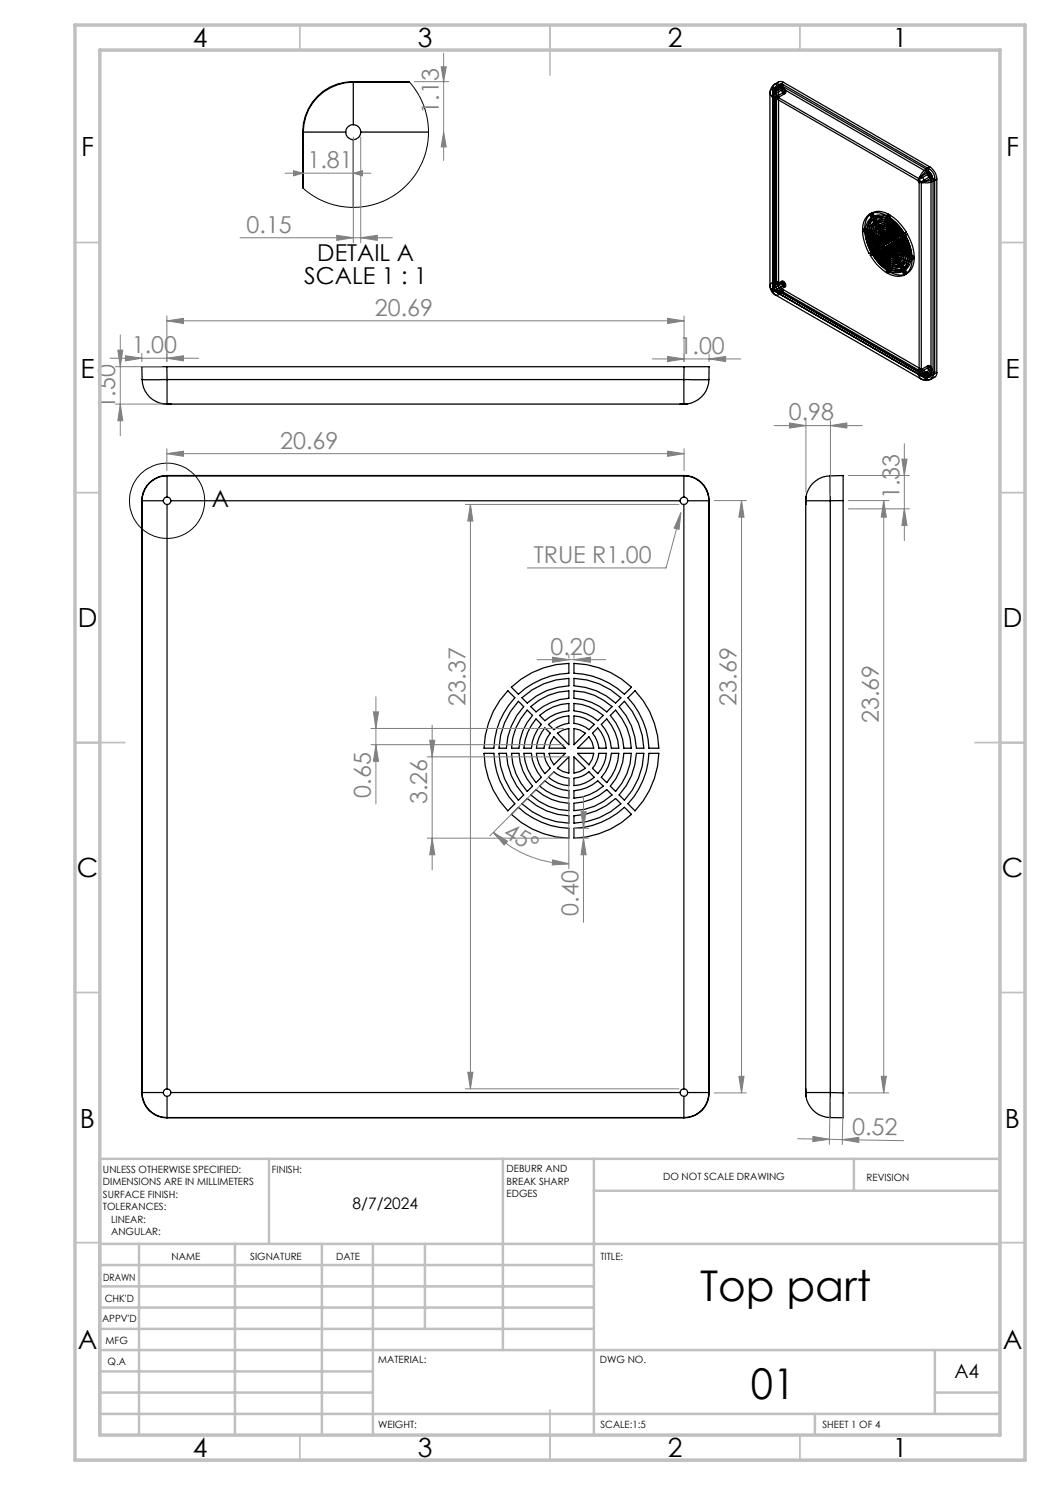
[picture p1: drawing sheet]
<svg xmlns="http://www.w3.org/2000/svg" width="210mm" height="297mm" viewBox="0 0 210 297" stroke-linecap="round" stroke-linejoin="round" font-family="sans-serif">
<g fill="none" stroke="#000" stroke-width=".25">
<path d="M70.6 16.3a10 10 0 0 0-10 10M70.6 16.3l.1 .1M70.6 16.3h11.2M70.7 16.4v8.5M70.7 16.4a10 10 0 0 0-10.1 10M70.7 16.4h11.2M154.4 19.2l.2 .4 .2-.1M154.6 17.7a.84 .84 0 0 0-.2 1.5M154.6 17.7v38.7M154.6 19.1l.2 .4M154.6 19.1h-.2v.1M154.7 18.8a.66 .66 0 0 0 .6 .9l.2-.3"/>
<path d="M154.8 19.5l28.8 16.6M155 18a.66 .66 0 0 0-.3 .8M155 18v39.3M155.1 18.5a.28 .28 0 0 0-.3 0 .28 .28 0 0 0-.1 .3M155.1 18.5l.4 .9M155.3 17.3l-.7 .4M155.3 17.3v38.7M155.5 19.4l28.3 16.3M155.7 16.4l-.8 .5a2.1 2.1 0 0 0-.9 1.7v38.6a2.07 2.07 0 0 0 1 1.7l29.3 16.9a1.91 1.91 0 0 0 1.9 0l.7-.4M155.7 17.5v38.7M155.7 17.5l-.7 .5M156 16.9a3.2 3.2 0 0 0-1.4 2.2"/>
<path d="M156 16.9a.86 .86 0 0 0-1-.1 .86 .86 0 0 0-.4 .9M156 16.9l29.2 16.9M156 17.4l-.5 .5-.4 .6M156 17.4a.6 .6 0 0 0-.7-.1 .6 .6 0 0 0-.3 .7M156 17.4l29.2 16.9M156.4 17.6a.69 .69 0 0 1 .6 .4 .69 .69 0 0 1 0 .7 .83 .83 0 0 1-.6-1.1zM156.4 17.6l-1.6 .9M156.6 17.9a.3 .3 0 0 1 .3 .2 .3 .3 0 0 1-.1 .3l-.2-.2zM156.6 17.9l-2.2 1.2M156.7 16.5l-1.4 .9a1.34 1.34 0 0 0-.7 1.2v39.2M156.7 16.5a.87 .87 0 0 0-1-.1 .87 .87 0 0 0-.4 .9M156.7 17a.6 .6 0 0 0-.7-.1 .6 .6 0 0 0-.3 .6"/>
<path d="M156.7 17l29.2 16.9M156.7 16.5l29.2 16.9M156.7 17l-.7 .4M156.8 18.4l-2.1 1.2M157 18.7l-1.7 1M60.6 26.3v.1M60.6 26.3v11.3M60.6 26.4h8.5M60.6 26.4v11.3M69.1 26.4a1.48 1.48 0 0 0 1.6 1.5M70.7 24.9a1.46 1.46 0 0 1 1.4 1.5M70.7 24.9a1.51 1.51 0 0 0-1.6 1.5"/>
<path d="M70.7 27.9v13.6M72.1 26.4a1.51 1.51 0 0 1-1.4 1.5M72.1 26.4h13.6M183.6 36.1l.2 .4M183.8 35.7l.1 .4 .4 .4M183.8 36l-.2 .1M183.8 36l.2 .4M183.8 36.5v38.1M184 36.4l-.2 .1M184.3 36.5v37.6M184.4 35.4l.3 .4 .1 .4M184.4 35.4l-.5 .1-.1 .2"/>
<path d="M184.8 36.2l-.2 .3h-.3M185.2 33.8a3.2 3.2 0 0 1 1.4 2.5M185.2 33.8a3.3 3.3 0 0 0-1.4 2.2M185.2 34.3l-.4 .3-.4 .8M185.2 34.3a2.14 2.14 0 0 1 1 1.7M185.6 34.5a.67 .67 0 0 1 .7 .3 .67 .67 0 0 1-.1 .8 .8 .8 0 0 1-.6-1.1zM185.6 34.5l-1.6 .9M185.7 34.8a.25 .25 0 0 1 .4 .1 .25 .25 0 0 1-.2 .4zM185.8 34.7l-2.1 1.3M185.9 33.4a2.97 2.97 0 0 1 1.5 2.4M185.9 33.9a2.14 2.14 0 0 1 1 1.7M185.9 33.4l-.7 .4"/>
<path d="M185.9 33.9l-.7 .4M186.1 35.3l-2.1 1.2M186.2 36l-.6 .2h-.8M186.2 36v38.7M186.3 35.6l-1.7 .9M186.6 36.3a3.1 3.1 0 0 1-2.6 .1M186.6 36.3v38.6M186.9 35.6v38.7M186.9 35.6l-.7 .4M187.4 35.8v38.7M187.4 35.8l-.8 .5M154.4 57.9l.2 .3"/>
<path d="M154.6 56.4a.84 .84 0 0 0-.2 1.5M154.6 56.4a3.1 3.1 0 0 0 1.4 2.4M154.6 57.2a1.62 1.62 0 0 0 .7 1.2l29.2 16.9a1.31 1.31 0 0 0 1.4 0l.8-.4M154.6 57.8l-.2 .1M154.6 57.8l.2 .3M154.6 58.2a.78 .78 0 0 0 .5 .8 .78 .78 0 0 0 .9-.2M154.7 57.4v.4l.4 .4M154.8 58.1l-.2 .1M154.8 58.1l30.4 17.6M155 56.7a.6 .6 0 0 0-.3 .7M155 56.7a2.02 2.02 0 0 0 1 1.6M155 57.3l-.3-.1v.2"/>
<path d="M155 57.3l.4 .4 .1 .3M155.1 58.2a.58 .58 0 0 0 .9 .1M155.3 56a2.97 2.97 0 0 0 1.4 2.5M155.3 56l-.7 .4M155.5 58l-.1 .3-.3-.1M155.5 58l29.7 17.2M155.7 56.2a2.14 2.14 0 0 0 1 1.8M155.7 56.2l-.7 .5M156.4 56.3a.69 .69 0 0 1 .6 .3 .69 .69 0 0 1 0 .8 .83 .83 0 0 1-.6-1.1zM156.4 56.2l-1.7 1M156.6 56.5a.3 .3 0 0 1 .3 .2 .3 .3 0 0 1-.1 .4l-.2-.2zM156.6 56.5l-2.2 1.2"/>
<path d="M156.7 58l29.2 16.8M156.7 58l-.7 .3M156.7 58.5l29.2 16.8M156.7 58.5l-.7 .3M156.8 57l-2.1 1.3M157 57.4l-1.6 .9M172.5 46.2a9.9 9.9 0 0 0 1.3 4.5l.5-.2M172.5 46.2l.6 .3M172.5 45.9l.6 .3M172.9 46a10.2 10.2 0 0 0 1.4 4.5M172.9 45.6a3.6 3.6 0 0 1 1.4-3l.4 .8a2.91 2.91 0 0 0-1.2 2.6M172.9 46l.6 .3a8.4 8.4 0 0 0 1.2 4"/>
<path d="M172.9 45.6l-.4 .3M172.9 46l-.4 .2M172.9 45.6l.6 .4M173.1 46.5l.3 2 .9 2M173.4 46.7a8.8 8.8 0 0 0 1 3.7l.4-.2a7.5 7.5 0 0 1-1-3.2M173.4 46.7l.4 .3M173.5 46l-.4 .2M173.8 46.5l.4 .2a7.5 7.5 0 0 0 1 3.3M173.8 46.5l.4 2.1 .7 1.6 .3-.2M173.8 46.1l.4 .3M173.8 46.1l-.7 .4M173.8 46.5l-.4 .2"/>
<path d="M173.8 42.9a3.4 3.4 0 0 0-1.3 3M173.8 42.9l.5 .7M174.1 51.1l.4-.3a9.7 9.7 0 0 0 3.2 3.5M174.1 51.1a9.7 9.7 0 0 0 3.2 3.4M174.1 47.1a6.3 6.3 0 0 0 .9 3l.4-.2M174.1 47.1l.4 .2M174.2 46.4l-.4 .2M174.3 43.6a3.2 3.2 0 0 0-1.2 2.6M174.4 43.9a3.1 3.1 0 0 0-1 2.5l.4 .2M174.4 43.9l.4 .5M174.5 42.5a3.3 3.3 0 0 1 3.2 .4M174.5 46.8a8 8 0 0 0 .9 3.1"/>
<path d="M174.5 46.5a2.48 2.48 0 0 1 .9-1.9l.3 .5a2.23 2.23 0 0 0-.8 1.7M174.5 46.8l.4 .3 .3 1.3 .5 1.3-.3 .2M174.5 47.3l.2 1.3 .6 1.3 .6-.3M174.5 42.5l-.7 .4M174.5 42.5l.4 .7M174.5 46.5l.4 .3M174.5 46.5l-.7 .5M174.5 46.8l-.4 .3M174.7 50.7a9 9 0 0 0 2.6 2.8M174.7 43.8a2.74 2.74 0 0 1 2.6 .3M174.7 43.8l.3 .5a2.5 2.5 0 0 1 2.3 .3M174.8 44.4a2.55 2.55 0 0 0-1 2.2"/>
<path d="M174.8 47.5l.4 1.7 .3 .6 .3-.2M174.8 47.5l.4 .3M174.9 50.6l.5 .8a8.2 8.2 0 0 0 2.3 2.2M174.9 43.2a3.2 3.2 0 0 1 2.8 .3M174.9 43.7l.3 .5a2.69 2.69 0 0 0-1 2.2M174.9 43.7a2.68 2.68 0 0 0-1.1 2.4M174.9 50.6l-.5 .3 .9 1.2 1 1 1 .8M174.9 50.6l-.8 .5M174.9 43.2l-.6 .4M174.9 43.7l-.5 .2M174.9 46.8l-.4 .2M175 50.6a7.4 7.4 0 0 0 2.3 2.5"/>
<path d="M175 44.8a2.23 2.23 0 0 0-.9 2l.4 .2M175 50.6l-.3 .1M175 44.8l.3 .5M175.1 50.5l.9 1.3 1.7 1.5M175.1 43.6a2.76 2.76 0 0 1 2.6 .2M175.1 43.6l.3 .5M175.1 43.6l-.4 .2M175.1 50.5l-.4 .2M175.2 50.4a7.3 7.3 0 0 0 2.1 2.3M175.2 47.3l.2 1.1 .5 1.2M175.2 47a1.88 1.88 0 0 1 .7-1.6l.3 .5-.3 .3-.3 1M175.2 47.3l.4 .2 .6 1.9-.4 .2"/>
<path d="M175.2 47.8l.6 1.8M175.2 50l-.9 .5M175.2 47.3l-.4 .2M175.2 47l-.7 .3M175.2 47l.4 .2M175.3 45.3a2.23 2.23 0 0 0-.8 1.7M175.4 44.1a2.49 2.49 0 0 1 2.3 .2M175.4 50.3a8.4 8.4 0 0 0 2.3 2.5M175.4 50.3l-.4 .3M175.4 50.3l-.3 .2M175.4 44.1l-.6 .3M175.5 45.7a1.88 1.88 0 0 0-.7 1.5l.4 .2"/>
<path d="M175.5 50.3l.4-.3 .8 1.1 1 .9v.5M175.5 47.9l.5 1.6 .4-.2M175.5 50.3l.8 1.1 1 .8M175.5 50.3l-.3 .1M175.5 47.9l.4 .3M175.5 45.7l.3 .5M175.6 50.2a7.3 7.3 0 0 0 2.1 2.3M175.6 44.4a2.25 2.25 0 0 1 2.1 .3M175.6 44.4l-.6 .4M175.6 50.2l-.4 .2M175.6 44.4l.3 .6M175.6 47.2l-.4 .2"/>
<path d="M175.8 46.2l-.4 .5-.2 .7M175.9 47.7l.5 1.6M175.9 45a2.01 2.01 0 0 1 1.8 .2M175.9 48.2l.3 1.2M175.9 47.7l-.4 .2M175.9 47.3l-.7 .5M175.9 47.3l.4 .3M175.9 45l-.6 .3M175.9 47.7l.4 .2M176 50l1.1-.6 .6 .6M176 50l1.3 1.4M176 46.5l-.4 .5-.1 .6 .4 .2"/>
<path d="M176 50l-.4 .2M176 46.5l.2 .6M176.1 49.9l.7 1 .9 .8M176.1 45.3a1.94 1.94 0 0 1 1.6 .2M176.1 49.9l.3-.2 1.3 1.5v.5M176.1 49.9l-.5 .3 .8 1 .9 .7M176.1 45.3l-.6 .4M176.1 45.3l.3 .5M176.2 48.3l.3 .9M176.2 48.3l.9 .6 .9-.6M176.2 48l.9 .5M176.2 47.1l-.3 .7"/>
<path d="M176.2 49.4l-.3 .2M176.3 47.9l.4 1.2M176.3 47.9l-.4 .3M176.3 47.6l-.4 .2M176.4 45.8l.4-.1 .9 .3M176.4 45.8l-.6 .4M176.5 47.4l-.3 .6M176.5 47l.3-.1 .5 .1M176.5 47.4l.6 1.1M176.6 49.6l.3-.1 .8 .9v.5zM176.6 46.2l.7-.1 .4 .2v.5M176.6 46.2l-.6 .3"/>
<path d="M176.6 46.2l.3 .5M176.6 48.1l.3 .9-.4 .2M176.6 47.8l-.4 .2M176.6 48.1l-.4 .2M176.6 48.1l1 .5-1.1 .6M176.7 47.3h.6M176.7 47.3l.6 1.1v-1.1M176.7 46.8l-.3-.5-.3 .3-.2 .7M176.7 46.8l-.4 .8M176.7 49.1l-.5 .3M176.7 46.8l-.5 .3M176.7 49.1l-.3 .2"/>
<path d="M176.9 47.2l-.3 .6M176.9 46.7l.8 .1M176.9 46.7l-.4 .3M176.9 47.2l-.4 .2M176.9 47.2l.7 1.1-1-.5M177.1 47.1h.6v1.1M177.1 47.1l-.4 .2M177.1 47.1l.6 1.1M177.3 43.1a3.6 3.6 0 0 0-3.2-.3l.3 .7a3.2 3.2 0 0 1 2.9 .2M177.3 45.7a1.94 1.94 0 0 0-1.7-.2l.4 .6 .6-.1 .7 .2M177.3 46.5l-.6-.1h-.5l.3 .6M177.3 50.6l-.8-.9-.3 .2 1.1 1.2"/>
<path d="M177.3 44.9a2.25 2.25 0 0 0-2.1-.2l.3 .5a2.01 2.01 0 0 1 1.8 .2M177.3 43.1v.6M177.3 44.1v.5M177.3 44.9v.5M177.3 45.7v.5M177.3 46.5v.5M177.3 50.6v.5M177.3 51.4v.5M177.3 52.2v.5M177.3 53.1v.4M177.3 53.9v.6M177.6 43.2a10.9 10.9 0 0 1 3.3 3.5 8.7 8.7 0 0 0-2.9-3"/>
<path d="M177.6 44.2a8.6 8.6 0 0 1 2.7 2.9M177.6 44.7a7.6 7.6 0 0 1 2.4 2.5M177.6 54a3.2 3.2 0 0 0 2.8 .3M177.6 54.7a3.8 3.8 0 0 0 3.3 .3M177.6 43.9l1.5 1.3 1.3 1.8M177.6 53.7a2.93 2.93 0 0 0 2.7 .3M177.6 53.2a2.69 2.69 0 0 0 2.4 .2M177.6 45.9l.9 .7 .7 1-.3 .2-.9-.8M177.6 45.9v.5l.7 .6 .7 .8M177.6 51.6v.5a1.96 1.96 0 0 0 1.6 .1M177.6 51.6a1.48 1.48 0 0 0 1.4 .1M177.6 47.5l.7 .7"/>
<path d="M177.6 49.4v1l.7 .1M177.6 50.8v.5l.6 .1h.6M177.6 50.8l.9 .1M177.6 46.7l1.2 1.2-.3 .2-.9-.9zM177.6 52.9a2.48 2.48 0 0 0 2.2 .2M177.6 52.4a2.09 2.09 0 0 0 1.9 .2M177.6 45a7.9 7.9 0 0 1 2.2 2.3l-.3 .2a5.8 5.8 0 0 0-1.9-2M177.6 43.2v.7M177.6 44.2v.5M177.6 45v.5M177.6 47.5v1.1l.7-.4M177.6 52.4v.5"/>
<path d="M177.6 53.2v.5M177.6 54v.7M177.6 49.4l.7 1.1M177.7 49l-1 .6 .6 .7M177.7 42.9l-.4 .2M177.7 54.3l-.4 .2M177.7 49l-.4 .2v1.1M177.7 42.9v.6M177.7 43.8v.5M177.7 44.7v.5M177.7 45.5v.5M177.7 49v1"/>
<path d="M177.7 52.8v.5M177.7 53.6v.7M177.7 48.2l-.6 .3M177.7 50l-.4 .3M177.7 46.8l-.4 .2M177.7 45.5l-.4 .2M177.7 46l-.4 .2M177.7 53.6l-.4 .3M177.7 50.9l-.4 .2M177.7 51.7l-.4 .2M177.7 43.8l-.4 .3M177.7 45.2l-.4 .2"/>
<path d="M177.7 44.3l-.4 .3M177.7 52.5l-.4 .2M177.7 52.8l-.4 .3M177.7 44.7l-.4 .2M177.7 43.5l-.4 .2M177.7 53.3l-.4 .2M177.8 48.9l1.1-.6 .2 .9M177.8 49.2l.7 1.2 .2-.6M177.8 48.9l.4-.2 .9 .5M177.8 48.9l.9 .6M177.8 49.2l.9 .6M178 43a9.4 9.4 0 0 1 3.3 3.5l-1 .6"/>
<path d="M178 53a2.69 2.69 0 0 0 2.4 .2l.3 .5a2.94 2.94 0 0 1-2.7-.2M178 49.1l.7 1.2-.7-.1M178 53.8a3.3 3.3 0 0 0 2.9 .3l.4 .7a3.5 3.5 0 0 1-3.3-.4M178 47.3l.7 .7-.7 .3M178 46.5l1.2 1.2M178 50.5l.9 .1 .3 .5-.8 .1-.4-.2M178 51.3l.5 .2h.9l.3 .5a1.96 1.96 0 0 1-1.7-.2M178 44.5a7.6 7.6 0 0 1 2.4 2.5M178 45.6l.9 .8 .8 1-.3 .2-.9-1.1-.5-.4M178 44.8a7.2 7.2 0 0 1 2.2 2.3M178 44l1.2 .9 1 1.2 .5 .7-.3 .2M178 45.3a5.8 5.8 0 0 1 1.9 2l.4-.2"/>
<path d="M178 52.2a2.09 2.09 0 0 0 1.9 .1M178 43l-.4 .2M178 43v.7M178 44v.5M178 44.8v.5M178 45.6v.5M178 46.5v.5M178 47.3v1M178 49.1v1.1M178 50.5v.5M178 51.3v.5M178 52.2v.5"/>
<path d="M178 53v.5M178 53.8v.6M178 49.1l-.4 .3M178 50.5l-.4 .3M178 54.4l-.4 .3M178 47l-.7 .3M178 50.2l-.7 .4M178 47.3l-.4 .2M178 51.8l-.7 .4M178 51.3l-.4 .3M178 51l-.7 .4M178 46.5l-.4 .2"/>
<path d="M178 46.1l-.7 .4M178 53l-.4 .2M178 52.2l-.4 .2M178 45.6l-.4 .3M178 45.3l-.4 .2M178 52.7l-.4 .2M178 44.5l-.4 .2M178 44.8l-.4 .2M178 53.8l-.4 .2M178 43.7l-.4 .2M178 53.5l-.4 .2M178 44l-.4 .2"/>
<path d="M178.2 49l-.4 .2M178.2 49l.7 1.1M178.2 49l.9 .6M178.5 50.9l.3 .5M178.9 50.1l-.6 .4M179 51.7l.2 .5M179 49.6l-.4-1.2 .4-.1 .4 1.6M179 49.9l-.4 .8 .4 .6 .3-.5 .1-.6M179 49.9l.4 .3M179 49.6l.4 .3M179.1 50.5l-.6 .4M179.1 50.5l.3 .5"/>
<path d="M179.1 49.6l-.2 .5M179.1 48.2l.5 .9 .1 .9M179.1 49.2l-.4 .3M179.1 49.6l-.4 .2M179.4 48l.4 1.6M179.4 51l-.6 .4M179.4 49.7l-.3 .8M179.4 49.4l-.3-1.2 .4-.2 .5 1.1 .1 1.2M179.4 49.4l.4 .2M179.4 49.4l-.4 .2M179.4 49.7l-.4 .2M179.4 49.7l.4 .2"/>
<path d="M179.5 52.6l.3 .5M179.6 51.4l-.6 .3M179.6 51.4l.3 .5M179.7 47.9l.5 1.3 .2 1.2M179.7 50.4a1.37 1.37 0 0 1-.6 1.2l.4 .5a1.85 1.85 0 0 0 .6-1.5M179.7 50.4l.4 .2M179.7 50l.4 .3M179.8 49.9l-.2 .9-.2 .2M179.8 49.9l-.4 .3M179.8 49.6l-.4 .3M179.9 47.7l.5 1.2 .2 1.1M179.9 52.3l.3 .6a2.63 2.63 0 0 1-2.2-.2"/>
<path d="M179.9 47.7l-.3 .2 .3 .6 .2 1.3M179.9 47.7l-1.4 .8 .2 1M179.9 51.9l-.7 .3M179.9 52.3l-.4 .3M180 47.7l.4-.3a7.6 7.6 0 0 1 .9 3M180 47.7a6.8 6.8 0 0 1 .8 3M180 53.4l.3 .6M180 47.7l-.3 .2M180.1 47.6l.5 1.3 .2 1.3M180.1 52.2l-.4 .3M180.1 47.6l-.4 .3M180.1 52.2l.3 .5"/>
<path d="M180.1 50.1l-.2 .9-.3 .4M180.1 49.8l-.4 .2M180.1 50.1l-.4 .3M180.1 50.1l.5 .3M180.1 49.8l.5 .2M180.4 52.7l-.6 .4M180.4 47l-2.1 1.2M180.4 50.8a2.06 2.06 0 0 1-.7 1.7M180.4 50.8l.4 .2M180.4 50.4l.4 .3M180.4 47.4a8.2 8.2 0 0 1 1.2 3.7M180.4 54.3l.5 .7"/>
<path d="M180.4 47.4l-.3 .2M180.6 50.4a1.85 1.85 0 0 1-.7 1.5M180.6 50l-.5 .3M180.6 50.4l-.5 .2M180.6 47.3a7.5 7.5 0 0 1 1 3.3M180.6 47.3l.3-.1 .4 .7 .5 1.5 .2 1.5M180.6 47.3l-.4 .3a7.5 7.5 0 0 1 1 3.3M180.6 53.1l.3 .5M180.6 53.1l-.6 .3M180.8 50.5a2.21 2.21 0 0 1-.7 1.7M180.8 51a2.33 2.33 0 0 1-.8 2l-.3-.5M180.8 50.2l-.4 .2"/>
<path d="M180.8 50.5l-.4 .3M180.8 50.5l.5 .3M180.8 50.2l.5 .2M180.9 53.6l-.6 .4M181 47.1a10 10 0 0 1 1.4 4.5M181.1 47l.9 2.5 .3 1.5M181.1 54l.4 .6M181.1 54l-.7 .3M181.2 51.2a2.55 2.55 0 0 1-1 2.1l.2 .6a2.83 2.83 0 0 0 1.2-2.5M181.2 51.2l.4 .2M181.2 50.9l.4 .2M181.3 50.8a2.48 2.48 0 0 1-.9 1.9"/>
<path d="M181.3 50.8l-.5 .2M181.3 50.4l-.5 .3M181.5 46.8a10 10 0 0 1 1.3 4.6M181.5 46.8l-.8 .5 .8 2 .4 2 .5 .3M181.5 54.6l-.6 .4M181.5 46.8l-1.1 .6M181.6 50.9a2.55 2.55 0 0 1-1 2.2M181.6 50.9l.4 .3a3 3 0 0 1-1.1 2.4M181.6 50.6l.4 .3M181.6 50.6l-.4 .3M181.6 50.9l-.4 .3M181.9 51.6l-.2 1.1a2.52 2.52 0 0 1-1 1.5l.3 .7a3.3 3.3 0 0 0 1.4-3"/>
<path d="M181.9 51.6l.5 .3M182 50.9l-.4 .2M182.3 51.4a3.3 3.3 0 0 1-1.2 2.6M182.3 51.4l.5 .3M182.3 51l.5 .4M182.3 51l-.7 .4M182.3 51.4l-.4 .2M182.8 51.7a3.5 3.5 0 0 1-1.3 2.9M182.8 51.7l-.4 .2M182.8 51.4l-.4 .2M28.4 75.9h5M28.4 75.9a5 5 0 0 0 4.3 4.9"/>
<path d="M33.4 73.3h-5v2.6M33.4 73.3v2.6M33.4 73.3h103.4M33.4 75.9v4.9M33.4 75.9h103.4M136.8 75.9h5M136.8 75.9v4.9M136.8 73.3h5v2.6M136.8 73.3v2.6M141.8 75.9a5 5 0 0 1-4.3 4.9M183.8 75.1a.83 .83 0 0 0 .5 .8 .83 .83 0 0 0 .9-.2M183.8 74.6l.2 .4"/>
<path d="M183.8 74.6l-.2 .1 .2 .4M184 75v.2l-.2-.1M184.3 74.1a.32 .32 0 0 0-.4 0 .32 .32 0 0 0-.1 .4l.6 .6M184.3 74.1l.4 .5 .1 .3M184.4 75.1a.59 .59 0 0 0 .8 .1M184.8 74.9a.28 .28 0 0 1-.1 .2 .28 .28 0 0 1-.3 0M185.6 73.2a.67 .67 0 0 1 .7 .3 .67 .67 0 0 1-.1 .8 .8 .8 0 0 1-.6-1.1zM185.6 73.1l-1.7 1M185.7 73.5a.27 .27 0 0 1 .4 .1 .27 .27 0 0 1-.1 .3zM185.8 73.4l-2.1 1.2M185.9 75.3l-.7 .4M185.9 74.8l-.7 .4"/>
<path d="M186.1 73.9l-2.1 1.2M186.2 74.7l-.8 .2h-.6M186.2 74.7a.6 .6 0 0 1-.3 .6 .6 .6 0 0 1-.7-.1M186.3 74.2l-1.6 .9M186.6 74.9a.86 .86 0 0 1-.4 .9 .86 .86 0 0 1-1-.1M186.6 74.9a3.4 3.4 0 0 1-2.6 .1M186.9 74.3a.6 .6 0 0 1-.3 .6 .6 .6 0 0 1-.7-.1M186.9 74.3l-.7 .4M187.4 74.5a.85 .85 0 0 1-.4 .9 .85 .85 0 0 1-1.1-.1M187.4 74.5l-.8 .4M32.7 80.8h.7M33.4 95.1a5.1 5.1 0 0 0-5 5"/>
<path d="M33.4 95.1v.1M33.4 95.1h103.4M33.4 95.2v4.2M33.4 99.4a.73 .73 0 0 1 .8 .8M33.4 95.2a4.9 4.9 0 0 0-5 5M33.4 99.4a.72 .72 0 0 0-.7 .8M33.4 95.2h103.4M33.4 80.8h.8M34.2 80.8h101.8M136 80.8h.8M136.8 95.2v4.2M136.8 99.4l-.7 .4-.1 .4"/>
<path d="M136.8 95.2a5 5 0 0 1 5 5M136.8 99.4a.72 .72 0 0 1 .7 .8M136.8 80.8h.7M136.8 80.8h-.8M136.8 95.1a5 5 0 0 1 5 5M136.8 95.1v.1M137.5 80.8h-.7M161.2 99.4v.8M161.2 99.4l-.1 1.5M166.1 95.2v5M166.1 95.2l2.5-.1v5M166.1 95.2a5 5 0 0 0-4.9 4.2"/>
<path d="M28.4 100.1v.1M28.4 100.1v118.5M28.4 100.2h4.3M28.4 100.2v118.3M32.7 100.2a.78 .78 0 0 0 .7 .7M33.4 100.9v116.9M34.2 100.2a.78 .78 0 0 1-.8 .7M34.2 100.2h101.8M136 100.2a.72 .72 0 0 0 .8 .7M136.8 100.9v116.9M137.5 100.2h4.3M137.5 100.2a.69 .69 0 0 1-.7 .7"/>
<path d="M141.8 100.1v118.5M141.8 100.1v.1M161.1 100.9v116.9M161.2 100.2h4.9M161.2 100.2l-.1 .7M166.1 100.2v118.3M168.6 100.1l-2.5 .1M168.6 100.1v118.5M101.6 138.1l1.4 1.5a15.3 15.3 0 0 0-4.2 10h-2a17.6 17.6 0 0 1 4.8-11.5zM102.3 137.4a17.3 17.3 0 0 1 11.5-4.7v2a15.7 15.7 0 0 0-10.1 4.1zM104.4 139.6a14.5 14.5 0 0 1 9.4-3.9v1.5a13 13 0 0 0-8.4 3.4zM114.8 138.2a11.8 11.8 0 0 1 7.6 3.1l-1 1.1a11 11 0 0 0-6.6-2.7z"/>
<path d="M114.8 132.7a17.6 17.6 0 0 1 11.5 4.7l-1.4 1.4a15.7 15.7 0 0 0-10.1-4.1zM114.8 135.7a14.5 14.5 0 0 1 9.4 3.9l-1.1 1a13.2 13.2 0 0 0-8.3-3.4zM127 138.1a17.3 17.3 0 0 1 4.8 11.5h-2a15.7 15.7 0 0 0-4.2-10zM96.8 150.7h2a15.3 15.3 0 0 0 4.2 10.1l-1.4 1.4a17.3 17.3 0 0 1-4.8-11.5zM99.8 150.7h1.5a13 13 0 0 0 3.4 8.3l-1 1.1a14.5 14.5 0 0 1-3.9-9.4zM102.3 150.7h1.5a10.5 10.5 0 0 0 2.7 6.5l-1.1 1.1a11.8 11.8 0 0 1-3.1-7.6zM103.7 140.3l1 1a13.2 13.2 0 0 0-3.4 8.3h-1.5a14.5 14.5 0 0 1 3.9-9.3zM104.8 150.7h1.5a8.4 8.4 0 0 0 2 4.8l-1.1 1a9.9 9.9 0 0 1-2.4-5.8zM105.4 142l1.1 1.1a10.5 10.5 0 0 0-2.7 6.5h-1.5a11.8 11.8 0 0 1 3.1-7.6zM105.4 159.7a13 13 0 0 0 8.4 3.5v1.4a14.5 14.5 0 0 1-9.4-3.8zM106.2 141.3a11.8 11.8 0 0 1 7.6-3.1v1.5a11 11 0 0 0-6.6 2.7zM107.2 157.9a10.5 10.5 0 0 0 6.6 2.8v1.4a11.8 11.8 0 0 1-7.6-3.1z"/>
<path d="M107.2 143.8l1.1 1.1a8.1 8.1 0 0 0-2 4.7h-1.5a10.2 10.2 0 0 1 2.4-5.8zM107.3 150.7h1.5a5.2 5.2 0 0 0 1.3 3l-1.1 1a7.3 7.3 0 0 1-1.7-4zM107.9 143.1a9.6 9.6 0 0 1 5.9-2.4v1.5a8.4 8.4 0 0 0-4.8 1.9zM109 145.6l1.1 1a5.2 5.2 0 0 0-1.3 3h-1.5a7.3 7.3 0 0 1 1.7-4zM109 156.2a8.4 8.4 0 0 0 4.8 1.9v1.5a9.6 9.6 0 0 1-5.9-2.4zM109.7 155.5l1.1-1.1a5.2 5.2 0 0 0 3 1.2v1.5a6.9 6.9 0 0 1-4.1-1.6zM109.7 144.9a6.6 6.6 0 0 1 4.1-1.7v1.5a5.9 5.9 0 0 0-3 1.2zM109.8 150.7h3.3l-2.3 2.3-.7-1.1zM110.8 147.4l2.3 2.2h-3.3l.3-1.2zM111.5 146.6l1.1-.6 1.2-.3v3.2zM113.8 151.4v3.2l-1.2-.3-1.1-.6zM114.8 143.2a6.7 6.7 0 0 1 4.1 1.7l-1.1 1a5.9 5.9 0 0 0-3-1.2z"/>
<path d="M114.8 155.6a5.2 5.2 0 0 0 3-1.2l1.1 1.1a6.9 6.9 0 0 1-4.1 1.6zM114.8 151.4l2.3 2.3-1.1 .6-1.2 .3zM114.8 145.7l1.2 .3 1.1 .6-2.3 2.3zM114.8 158.1a8.1 8.1 0 0 0 4.8-1.9l1 1a9.8 9.8 0 0 1-5.8 2.4zM114.8 140.7a9.8 9.8 0 0 1 5.8 2.4l-1 1a8.1 8.1 0 0 0-4.8-1.9zM115.5 149.6l2.3-2.2 .6 1 .3 1.2zM115.5 150.7h3.2l-.3 1.2-.6 1.1zM118.5 146.6l1.1-1a6.7 6.7 0 0 1 1.6 4h-1.4a5.9 5.9 0 0 0-1.3-3zM119.8 150.7h1.4a6.7 6.7 0 0 1-1.6 4l-1.1-1a5.9 5.9 0 0 0 1.3-3zM120.3 144.9l1.1-1.1a9.8 9.8 0 0 1 2.4 5.8h-1.5a7.9 7.9 0 0 0-2-4.7zM122.1 143.1l1-1.1a11.8 11.8 0 0 1 3.2 7.6h-1.5a11 11 0 0 0-2.7-6.5zM122.3 150.7h1.5a9.6 9.6 0 0 1-2.4 5.8l-1.1-1a8.1 8.1 0 0 0 2-4.8z"/>
<path d="M123.8 141.3l1.1-1a14.5 14.5 0 0 1 3.9 9.3h-1.5a13.2 13.2 0 0 0-3.5-8.3zM124.8 150.7h1.5a11.8 11.8 0 0 1-3.2 7.6l-1-1.1a11 11 0 0 0 2.7-6.5zM127.3 150.7h1.5a14.5 14.5 0 0 1-3.9 9.4l-1.1-1.1a13 13 0 0 0 3.5-8.3zM129.8 150.7h2a17.5 17.5 0 0 1-4.8 11.5l-1.4-1.4a15.7 15.7 0 0 0 4.2-10.1zM103.7 161.5a15.7 15.7 0 0 0 10.1 4.2v1.9a17.5 17.5 0 0 1-11.5-4.7zM114.8 160.7a10.5 10.5 0 0 0 6.6-2.8l1 1.1a11.8 11.8 0 0 1-7.6 3.1zM114.8 163.2a13.2 13.2 0 0 0 8.3-3.5l1.1 1.1a14.5 14.5 0 0 1-9.4 3.8zM114.8 165.7a15.7 15.7 0 0 0 10.1-4.2l1.4 1.4a17.3 17.3 0 0 1-11.5 4.7zM28.4 218.6a5 5 0 0 0 5 5M28.4 218.5h4.3M28.4 218.5a4.9 4.9 0 0 0 5 5M28.4 218.5v.1"/>
<path d="M32.7 218.5a.78 .78 0 0 0 .7 .8M33.4 217.8a.78 .78 0 0 1 .8 .7M33.4 219.3v4.2M33.4 217.8a.78 .78 0 0 0-.7 .7M34.2 218.5l-.1 .2a.83 .83 0 0 1-.7 .6M34.2 218.5h101.8M136 218.5a.78 .78 0 0 0 .8 .8M136.8 217.8a.72 .72 0 0 0-.8 .7M136.8 219.3v4.2M136.8 217.8a.69 .69 0 0 1 .7 .7M137.5 218.5h4.3M137.5 218.5a.78 .78 0 0 1-.7 .8"/>
<path d="M141.8 218.5a5 5 0 0 1-5 5M141.8 218.5v.1M141.8 218.6a4.9 4.9 0 0 1-5 5M161.1 217.8l.1 .7M161.1 217.8l.1 1.5M161.2 218.5h4.9M161.2 219.3a5.1 5.1 0 0 0 4.9 4.2M161.2 218.5v.8M166.1 218.5v5M166.1 218.5l2.5 .1M168.6 218.6v5l-2.5-.1M33.4 223.6h103.4"/>
<path d="M33.4 223.5h103.4M33.4 223.5v.1M136.8 223.5v.1"/>
</g>
<g fill="none" stroke="#000" stroke-width=".2">
<path d="M81.8 16.3l1.9 2.6 1.2 2.6 .7 3 .1 2.8-.5 3.2-.8 2-1.1 2.1-1.6 2.1-1.9 1.7-2.6 1.6-3.2 1.1-2.9 .4-2.8-.2-2.8-.7-2.7-1.3-2.2-1.7"/>
<circle cx="33.4" cy="100.2" r="7.5"/>
</g>
<g fill="none" stroke="#808080" stroke-width=".2">
<path d="M82.8 16.3h6.9M88.2 13.4h1.1l-.6 2.9zM88.7 10.7v21.4M57 34.6h17.2M58.7 34.1l1.9 .5-1.9 .6zM70.7 27.4v21.2M70.7 34.6l1.8-.5v1.1zM72.1 27.4v21.2M88.7 26.4l.6 3h-1.1zM48 47.6h30.5M67.3 47.1l3.4 .5-3.4 .5zM72.1 47.6l3.4-.5v1z"/>
<path d="M22 71.6h17.7M23.1 73.3h9.3M23.6 70h1l-.5 3.3zM24.1 67v20.2M25.1 71.2l3.3 .4-3.3 .6zM28.4 70.7v1.6M33.4 64.2l3.3-.5v1zM33.4 63.2v9.1M33.4 64.2h103.4M33.4 71.6l3.3-.4v1zM130.5 71.8h17.7M133.5 63.7l3.3 .5-3.3 .5z"/>
<path d="M133.5 71.3l3.3 .5-3.3 .5zM136.8 63.2v9.1M141.8 71.8l3.3-.5v1zM141.8 70.8v1.5M23.1 80.8h10.1M24.1 80.8l.5 3.3h-1zM33.4 90.7l3.3-.5v1.1zM33.4 89.7v4.4M33.4 90.7h103.4M133.5 90.2l3.3 .5-3.3 .6zM136.8 89.7v4.4M154.8 85.1h17.6"/>
<path d="M157.9 84.6l3.3 .5-3.3 .5zM161.2 84.1v14.3M166.1 85.1l3.3-.5v1zM166.1 84.1v15.1M169.7 95.1h12.2M180.4 91.8h1l-.5 3.3zM180.9 88.8v19.3M93.1 100.9h42.7M94.1 100.9l.5 3.3h-1zM94.1 100.9v116.9M136.2 102.5l-.4 3.4-1-.3zM136.2 102.5l-3 11.1h-27.7"/>
<path d="M142.8 100.1h6.5M148.3 100.1l.5 3.3h-1zM148.3 100.1v118.5M169.7 100.1h8.1M169.7 101.8h12.2M176.7 100.1l.6 3.3h-1.1zM176.7 100.1v118.5M180.9 101.8l.5 3.3h-1zM75.2 139.3v21.5M107.4 131.9h13.7M110.5 131.4l3.3 .5-3.3 .6zM113.8 130.9v.8"/>
<path d="M114.8 131.9l3.3-.5v1.1zM114.8 130.9v.8M74.2 145.7h38.6M74.2 148.9h38.6M74.7 142.4h1l-.5 3.3zM75.2 148.9l.5 3.4h-1zM85.4 151.4h28.4M85.9 148.1h1.1l-.6 3.3zM86.4 145v29M110.8 154.4l-12.8 12.8M113.8 155.6v18.1M116.7 159.3v25.2"/>
<path d="M85.4 167.6h28.4M86.4 167.6l.6 3.4h-1.1zM98.7 166.5l2.8 1.7-.7 .8zM98.7 166.5a21.2 21.2 0 0 0 15.1 6.3M110.5 172l3.3 .8-3.3 .2zM114.8 167.6h2.9M114.8 165.7h2.9M116.2 162.3h1l-.5 3.4zM116.7 167.6l.5 3.4h-1zM93.1 217.8h42.7M93.6 214.5h1l-.5 3.3zM142.8 218.6h6.5"/>
<path d="M147.8 215.3h1l-.5 3.3zM166 219.5l-.1 9.4M168.6 219.6l-.1 9.3M169.7 218.6h8.1M176.2 215.3h1.1l-.6 3.3zM159.5 227.7l6.4 .2M162.6 227.3l3.3 .6-3.3 .4zM165.9 227.9h2.6M168.5 227.9l12.2 .2M168.5 227.9l3.3-.4v1z"/>
</g>
<g fill="none" stroke="#c0c0c0" stroke-width=".35">
<path d="M60 5v5M110 5v10M160 5v5M15 48.5h5M200 48.5h5M15 98.5h5M200 98.5h5M15 148.5h10M195 148.5h10M15 198.5h5M200 198.5h5M15 248.5h5"/>
<path d="M200 248.5h5M60 287v5M110 282v10M160 287v5"/>
</g>
<g fill="none" stroke="#c0c0c0" stroke-width=".5">
<path d="M53.8 231.8v17M100.6 231.8v38.2M118.8 231.8v55.2M118.8 238.2h81.2M170.8 231.8v6.4M200 231.8h-180v55.2M20 248.8h180M20 257.3h98.8M20 253h98.8M27.8 248.8v38.2M47 248.8v38.2M64.4 248.8v38.2"/>
<path d="M74.6 248.8v38.2M85 248.8v17M20 265.8h98.8M20 261.5h98.8M20 278.5h54.6M20 274.3h54.6M20 270h180M187 278.5h13M187 270v12.8M20 282.8h180M163 282.8v4.2"/>
</g>
<path d="M15 5h190v287h-190zM20 10h180v277h-180z" fill="none" stroke="#c0c0c0" stroke-width=".7"/>
<g fill="#808080">
<path d="M136.2 102.5l-.4 3.4-1-.3z"/>
<path d="M114.8 131.9l3.3-.5v1.1zM110.5 131.4l3.3 .5-3.3 .6z"/>
<path d="M33.4 71.6l3.3-.4v1zM25.1 71.2l3.3 .4-3.3 .6z"/>
<path d="M133.5 90.2l3.3 .5-3.3 .6zM33.4 90.7l3.3-.5v1.1zM133.5 63.7l3.3 .5-3.3 .5zM33.4 64.2l3.3-.5v1zM72.1 47.6l3.4-.5v1zM67.3 47.1l3.4 .5-3.4 .5zM166.1 85.1l3.3-.5v1zM157.9 84.6l3.3 .5-3.3 .5z"/>
<path d="M58.7 34.1l1.9 .5-1.9 .6zM70.7 34.6l1.8-.5v1.1z"/>
<path d="M133.5 71.3l3.3 .5-3.3 .5zM141.8 71.8l3.3-.5v1z"/>
<path d="M85.9 148.1h1.1l-.6 3.3zM86.4 167.6l.6 3.4h-1.1z"/>
<path d="M24.1 80.8l.5 3.3h-1zM23.6 70h1l-.5 3.3zM176.2 215.3h1.1l-.6 3.3zM176.7 100.1l.6 3.3h-1.1z"/>
<path d="M147.8 215.3h1l-.5 3.3zM148.3 100.1l.5 3.3h-1zM93.6 214.5h1l-.5 3.3zM94.1 100.9l.5 3.3h-1z"/>
<path d="M116.2 162.3h1l-.5 3.4zM116.7 167.6l.5 3.4h-1zM74.7 142.4h1l-.5 3.3zM75.2 148.9l.5 3.4h-1zM88.2 13.4h1.1l-.6 2.9zM88.7 26.4l.6 3h-1.1zM180.4 91.8h1l-.5 3.3zM180.9 101.8l.5 3.3h-1z"/>
<path d="M98.7 166.5l2.8 1.7-.7 .8zM110.5 172l3.3 .8-3.3 .2z"/>
<path d="M162.6 227.3l3.3 .6-3.3 .4zM168.5 227.9l3.3-.4v1z"/>
</g>
<g font-size="8.5">
<text x="140" y="260.2">Top part</text>
<text x="150.2" y="279.7">01</text>
</g>
<g font-size="5.3">
<text x="38.5" y="9.5">4</text>
<text x="83.5" y="9.5">3</text>
<text x="133.6" y="9.5">2</text>
<text x="178.6" y="9.5">1</text>
<text x="16.2" y="31.2">F</text>
<text x="201.2" y="31.2">F</text>
<text x="16.1" y="75.5">E</text>
<text x="201.1" y="75.5">E</text>
<text x="15.5" y="125.5">D</text>
<text x="200.5" y="125.5">D</text>
<text x="15.4" y="175.5">C</text>
<text x="200.4" y="175.5">C</text>
<text x="16" y="225.5">B</text>
<text x="201" y="225.5">B</text>
<text x="15.5" y="269.7">A</text>
<text x="200.5" y="269.7">A</text>
<text x="38.5" y="291.5">4</text>
<text x="83.5" y="291.5">3</text>
<text x="133.6" y="291.5">2</text>
<text x="178.6" y="291.5">1</text>
</g>
<g font-size="4.7" fill="#808080">
<text x="87.7" y="22.7" transform="rotate(-90 87.7 22.7)">1.13</text>
<text x="61.5" y="33.6">1.81</text>
<text x="49.3" y="46.5">0.15</text>
<text x="75" y="63.1">20.69</text>
<text x="26.4" y="70.6">1.00</text>
<text x="135.9" y="70.8">1.00</text>
<text x="23.1" y="81.9" transform="rotate(-90 23.1 81.9)">1.50</text>
<text x="56.1" y="89.7">20.69</text>
<text x="157.8" y="84.1">0.98</text>
<text x="179.9" y="99.9" transform="rotate(-90 179.9 99.9)">1.33</text>
<text x="106.8" y="112.6">TRUE R1.00</text>
<text x="110.1" y="130.9">0.20</text>
<text x="93.1" y="141.1" transform="rotate(-90 93.1 141.1)">23.37</text>
<text x="147.3" y="141.1" transform="rotate(-90 147.3 141.1)">23.69</text>
<text x="175.8" y="144.6" transform="rotate(-90 175.8 144.6)">23.69</text>
<text x="74.2" y="159.5" transform="rotate(-90 74.2 159.5)">0.65</text>
<text x="85.5" y="160.8" transform="rotate(-90 85.5 160.8)">3.26</text>
<text x="100.4" y="167.1" transform="rotate(31 100.4 167.1)">45°</text>
<text x="115.7" y="183.1" transform="rotate(-90 115.7 183.1)">0.40</text>
<text x="170.4" y="226.9" transform="rotate(1 170.4 226.9)">0.52</text>
</g>
<g font-size="4.7">
<text x="63.5" y="52.2">DETAIL A</text>
<text x="60.9" y="56.8">SCALE 1 : 1</text>
<text x="42.3" y="101.5">A</text>
</g>
<text font-size="3.9" x="190.9" y="275.5">A4</text>
<text font-size="3.2" x="70.5" y="241.9">8/7/2024</text>
<g font-size="2">
<text x="20.6" y="234.6">UNLESS OTHERWISE SPECIFIED:</text>
<text x="20.6" y="237.1">DIMENSIONS ARE IN MILLIMETERS</text>
<text x="20.6" y="239.6">SURFACE FINISH:</text>
<text x="54.4" y="234.6">FINISH:</text>
<text x="101.3" y="234.5">DEBURR AND</text>
<text x="101.3" y="237">BREAK SHARP</text>
<text x="101.3" y="239.5">EDGES</text>
<text x="132.6" y="236">DO NOT SCALE DRAWING</text>
<text x="173.3" y="236.2">REVISION</text>
<text x="20.6" y="242.1">TOLERANCES:</text>
<text x="22.2" y="244.6">LINEAR:</text>
<text x="22.2" y="247.1">ANGULAR:</text>
<text x="34.3" y="252">NAME</text>
<text x="50" y="251.9">SIGNATURE</text>
<text x="67.2" y="251.9">DATE</text>
<text x="120.1" y="251.9">TITLE:</text>
<text x="20.6" y="256.1">DRAWN</text>
<text x="20.9" y="260.3">CHK'D</text>
<text x="20.4" y="264.4">APPV'D</text>
<text x="21.1" y="268.8">MFG</text>
<text x="21.5" y="273">Q.A</text>
<text x="75.6" y="272.5">MATERIAL:</text>
<text x="120" y="272.5">DWG NO.</text>
<text x="75.6" y="285.5">WEIGHT:</text>
<text x="120.1" y="285.6">SCALE:1:5</text>
<text x="164.5" y="285.6">SHEET 1 OF 4</text>
</g>
</svg>
